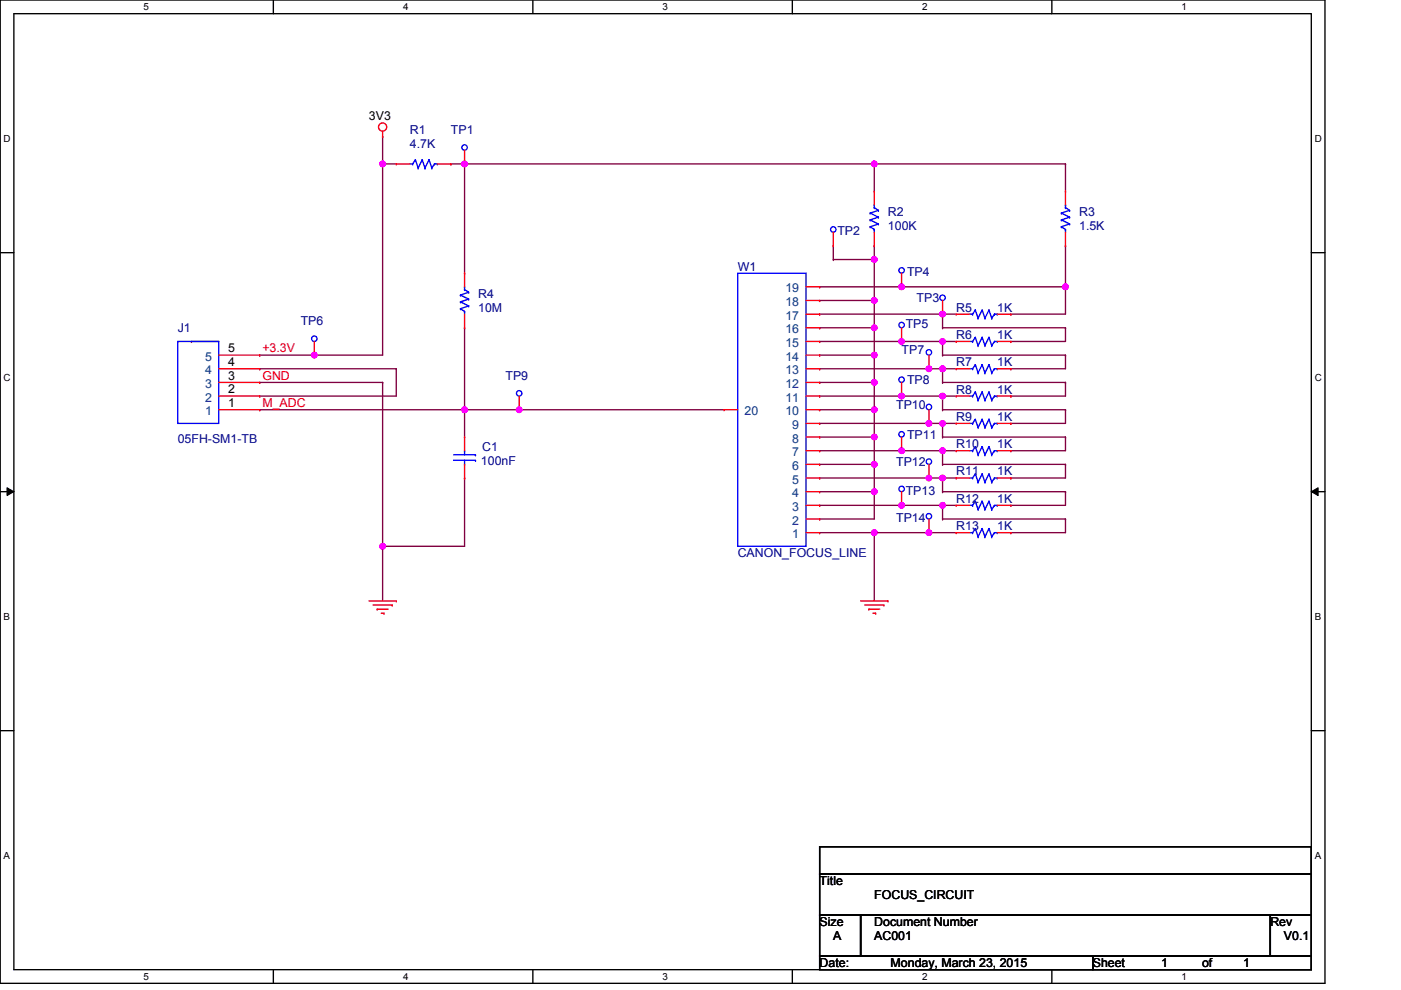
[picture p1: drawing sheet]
<svg xmlns="http://www.w3.org/2000/svg" width="297mm" height="210mm" viewBox="0 0 297 210" stroke-linecap="round" stroke-linejoin="round" font-family="sans-serif">
<path d="M0 0h280.9v208.5h-280.9zM2.9 2.9h275.1v202.7h-275.1z" fill="none" stroke="#000" stroke-width=".29"/>
<g fill="#fff">
<path d="M30.4 .3h1.2v2.3h-1.2z"/>
<path d="M30.4 205.9h1.2v2.3h-1.2z"/>
</g>
<path d="M58 0v2.9M58 205.6v2.9" fill="none" stroke="#000" stroke-width=".29"/>
<g fill="#fff">
<path d="M85.5 .3h1.1v2.3h-1.1z"/>
<path d="M85.5 205.9h1.1v2.3h-1.1z"/>
</g>
<path d="M113 0v2.9M113 205.6v2.9" fill="none" stroke="#000" stroke-width=".29"/>
<g fill="#fff">
<path d="M140.5 .3h1.1v2.3h-1.1z"/>
<path d="M140.5 205.9h1.1v2.3h-1.1z"/>
</g>
<path d="M168 0v2.9M168 205.6v2.9" fill="none" stroke="#000" stroke-width=".29"/>
<g fill="#fff">
<path d="M195.5 .3h1.2v2.3h-1.2z"/>
<path d="M195.5 205.9h1.2v2.3h-1.2z"/>
</g>
<path d="M223 0v2.9M223 205.6v2.9" fill="none" stroke="#000" stroke-width=".29"/>
<g fill="#fff">
<path d="M250.5 .3h1.2v2.3h-1.2z"/>
<path d="M250.5 205.9h1.2v2.3h-1.2z"/>
<path d="M.8 28.2h1.5v2.4h-1.5z"/>
<path d="M278.7 28.2h1.5v2.4h-1.5z"/>
<path d="M.8 78.9h1.5v2.3h-1.5z"/>
<path d="M278.7 78.9h1.5v2.3h-1.5z"/>
</g>
<path d="M0 53.6h2.9M278 53.6h2.9" fill="none" stroke="#000" stroke-width=".29"/>
<g fill="#fff">
<path d="M.8 129.6h1.4v2.3h-1.4z"/>
<path d="M278.7 129.6h1.4v2.3h-1.4z"/>
</g>
<path d="M0 104.2h2.9M278 104.2h2.9" fill="none" stroke="#000" stroke-width=".29"/>
<path d="M1.5 103.4l1.4 .8-1.4 .9zM278 104.2l1.5-.8v1.7z" fill="#000"/>
<path d="M1.5 103.4l1.4 .8-1.4 .9zM278 104.2l1.5-.8v1.7z" fill="none" stroke="#000" stroke-width=".21"/>
<g fill="#fff">
<path d="M.8 180.3h1.4v2.3h-1.4z"/>
<path d="M278.7 180.3h1.4v2.3h-1.4z"/>
</g>
<path d="M0 154.9h2.9M278 154.9h2.9" fill="none" stroke="#000" stroke-width=".29"/>
<path d="M84 78.2h.1M84 78.2v5.8M81.1 81.1h.1M81.1 81.1v34.7" fill="none" stroke="#800040" stroke-width=".29"/>
<circle cx="81.1" cy="115.8" r=".58" fill="#f0f"/>
<circle cx="81.1" cy="115.8" r=".58" fill="none" stroke="#f0f" stroke-width=".29"/>
<path d="M81.1 29h.1M81.1 34.8h.1M81.1 29v46.3M81.1 34.8h2.9M98.5 86.9h.1M98.5 86.9v5.8M98.5 86.9h11.6M81.1 115.8h.1M81.1 115.8v11.6M98.5 101.4h.1M98.5 101.4v14.4h-17.4" fill="none" stroke="#800040" stroke-width=".29"/>
<circle cx="81.1" cy="34.7" r=".58" fill="#f0f"/>
<circle cx="81.1" cy="34.7" r=".58" fill="none" stroke="#f0f" stroke-width=".29"/>
<path d="M95.6 34.8h.1M95.6 34.8h2.9M98.5 34.8h.1M98.5 34.8v23.1M98.5 69.5h.1M98.5 69.5v17.4M173.8 112.9h.1M173.8 112.9h11.6" fill="none" stroke="#800040" stroke-width=".29"/>
<circle cx="185.4" cy="112.9" r=".58" fill="#f0f"/>
<circle cx="185.4" cy="112.9" r=".58" fill="none" stroke="#f0f" stroke-width=".29"/>
<path d="M173.8 63.7h.1M173.8 63.7h11.6M185.4 63.7h.1M185.4 63.7v5.8M173.8 110h.1M173.8 110h11.6M185.4 112.9h.1M185.4 112.9v14.5" fill="none" stroke="#800040" stroke-width=".29"/>
<circle cx="185.4" cy="63.7" r=".58" fill="#f0f"/>
<circle cx="185.4" cy="63.7" r=".58" fill="none" stroke="#f0f" stroke-width=".29"/>
<path d="M173.8 104.2h.1M173.8 104.2h11.6M185.4 104.2h.1M185.4 104.2v5.8" fill="none" stroke="#800040" stroke-width=".29"/>
<circle cx="185.4" cy="104.2" r=".58" fill="#f0f"/>
<circle cx="185.4" cy="104.2" r=".58" fill="none" stroke="#f0f" stroke-width=".29"/>
<path d="M173.8 98.5h.1M173.8 98.5h11.6" fill="none" stroke="#800040" stroke-width=".29"/>
<circle cx="185.4" cy="98.5" r=".58" fill="#f0f"/>
<circle cx="185.4" cy="98.5" r=".58" fill="none" stroke="#f0f" stroke-width=".29"/>
<path d="M173.8 92.7h.1M173.8 92.7h11.6M185.4 98.5h.1M185.4 98.5v5.7" fill="none" stroke="#800040" stroke-width=".29"/>
<circle cx="185.4" cy="92.7" r=".58" fill="#f0f"/>
<circle cx="185.4" cy="92.7" r=".58" fill="none" stroke="#f0f" stroke-width=".29"/>
<path d="M173.8 86.9h.1M173.8 86.9h11.6M185.4 92.7h.1M185.4 92.7v5.8" fill="none" stroke="#800040" stroke-width=".29"/>
<circle cx="185.4" cy="86.9" r=".58" fill="#f0f"/>
<circle cx="185.4" cy="86.9" r=".58" fill="none" stroke="#f0f" stroke-width=".29"/>
<path d="M173.8 81.1h.1M173.8 81.1h11.6M185.4 86.9h.1M185.4 86.9v5.8" fill="none" stroke="#800040" stroke-width=".29"/>
<circle cx="185.4" cy="81.1" r=".58" fill="#f0f"/>
<circle cx="185.4" cy="81.1" r=".58" fill="none" stroke="#f0f" stroke-width=".29"/>
<path d="M173.8 75.3h.1M173.8 75.3h11.6M185.4 81.1h.1M185.4 81.1v5.8" fill="none" stroke="#800040" stroke-width=".29"/>
<circle cx="185.4" cy="75.3" r=".58" fill="#f0f"/>
<circle cx="185.4" cy="75.3" r=".58" fill="none" stroke="#f0f" stroke-width=".29"/>
<path d="M173.8 69.5h.1M173.8 69.5h11.6M185.4 75.3h.1M185.4 75.3v5.8" fill="none" stroke="#800040" stroke-width=".29"/>
<circle cx="185.4" cy="69.5" r=".58" fill="#f0f"/>
<circle cx="185.4" cy="69.5" r=".58" fill="none" stroke="#f0f" stroke-width=".29"/>
<path d="M185.4 52.1h.1M185.4 52.1v2.9M185.4 69.5h.1M185.4 69.5v5.8" fill="none" stroke="#800040" stroke-width=".29"/>
<circle cx="185.4" cy="55" r=".58" fill="#f0f"/>
<circle cx="185.4" cy="55" r=".58" fill="none" stroke="#f0f" stroke-width=".29"/>
<path d="M98.5 34.8h.1M98.5 34.8h86.9" fill="none" stroke="#800040" stroke-width=".29"/>
<circle cx="185.4" cy="34.7" r=".58" fill="#f0f"/>
<circle cx="185.4" cy="34.7" r=".58" fill="none" stroke="#f0f" stroke-width=".29"/>
<circle cx="98.5" cy="34.7" r=".58" fill="#f0f"/>
<circle cx="98.5" cy="34.7" r=".58" fill="none" stroke="#f0f" stroke-width=".29"/>
<path d="M185.4 34.8h.1M185.4 34.8v5.7M185.4 34.8h40.5M173.8 60.8h.1M173.8 66.6h.1M173.8 60.8h17.4M173.8 66.6h26" fill="none" stroke="#800040" stroke-width=".29"/>
<circle cx="199.8" cy="66.6" r=".58" fill="#f0f"/>
<circle cx="199.8" cy="66.6" r=".58" fill="none" stroke="#f0f" stroke-width=".29"/>
<path d="M173.8 72.4h.1M173.8 72.4h17.4M214.3 66.6h.1M214.3 66.6h11.6" fill="none" stroke="#800040" stroke-width=".29"/>
<circle cx="191.2" cy="72.4" r=".58" fill="#f0f"/>
<circle cx="191.2" cy="72.4" r=".58" fill="none" stroke="#f0f" stroke-width=".29"/>
<path d="M173.8 78.2h.1M173.8 78.2h23.1" fill="none" stroke="#800040" stroke-width=".29"/>
<circle cx="196.9" cy="78.2" r=".58" fill="#f0f"/>
<circle cx="196.9" cy="78.2" r=".58" fill="none" stroke="#f0f" stroke-width=".29"/>
<path d="M173.8 84h.1M173.8 84h17.4" fill="none" stroke="#800040" stroke-width=".29"/>
<circle cx="191.2" cy="84" r=".58" fill="#f0f"/>
<circle cx="191.2" cy="84" r=".58" fill="none" stroke="#f0f" stroke-width=".29"/>
<path d="M173.8 89.8h.1M173.8 89.8h23.1" fill="none" stroke="#800040" stroke-width=".29"/>
<circle cx="196.9" cy="89.8" r=".58" fill="#f0f"/>
<circle cx="196.9" cy="89.8" r=".58" fill="none" stroke="#f0f" stroke-width=".29"/>
<path d="M173.8 95.6h.1M173.8 95.6h17.4" fill="none" stroke="#800040" stroke-width=".29"/>
<circle cx="191.2" cy="95.6" r=".58" fill="#f0f"/>
<circle cx="191.2" cy="95.6" r=".58" fill="none" stroke="#f0f" stroke-width=".29"/>
<path d="M173.8 101.4h.1M173.8 101.4h23.1" fill="none" stroke="#800040" stroke-width=".29"/>
<circle cx="196.9" cy="101.3" r=".58" fill="#f0f"/>
<circle cx="196.9" cy="101.3" r=".58" fill="none" stroke="#f0f" stroke-width=".29"/>
<path d="M173.8 107.1h.1M173.8 107.1h17.4" fill="none" stroke="#800040" stroke-width=".29"/>
<circle cx="191.2" cy="107.1" r=".58" fill="#f0f"/>
<circle cx="191.2" cy="107.1" r=".58" fill="none" stroke="#f0f" stroke-width=".29"/>
<g fill="none" stroke="#800040" stroke-width=".29">
<path d="M214.3 78.2h.1M214.3 72.4h.1M214.3 78.2h11.6M214.3 72.4h11.6M214.3 95.6h.1M214.3 89.8h.1M214.3 84h.1M214.3 95.6h11.6M214.3 89.8h11.6M214.3 84h11.6M185.4 112.9h.1M185.4 112.9h11.5"/>
<path d="M214.3 107.1h.1M214.3 101.4h.1M214.3 112.9h.1M214.3 107.1h11.6M214.3 101.4h11.6M214.3 112.9h11.6"/>
</g>
<circle cx="196.9" cy="112.9" r=".58" fill="#f0f"/>
<circle cx="196.9" cy="112.9" r=".58" fill="none" stroke="#f0f" stroke-width=".29"/>
<path d="M176.7 55h.1M176.7 52.1h.1M176.7 55h8.7M176.7 52.1v2.9M185.4 55h.1M185.4 55v8.7M66.6 75.3h.1M66.6 75.3h14.5" fill="none" stroke="#800040" stroke-width=".29"/>
<circle cx="66.6" cy="75.3" r=".58" fill="#f0f"/>
<circle cx="66.6" cy="75.3" r=".58" fill="none" stroke="#f0f" stroke-width=".29"/>
<path d="M110.1 86.9h.1M110.1 86.9h43.4" fill="none" stroke="#800040" stroke-width=".29"/>
<circle cx="110.1" cy="86.9" r=".58" fill="#f0f"/>
<circle cx="110.1" cy="86.9" r=".58" fill="none" stroke="#f0f" stroke-width=".29"/>
<path d="M191.2 72.4h.1M191.2 72.4h8.6M199.8 66.6h.1M199.8 66.6h2.9" fill="none" stroke="#800040" stroke-width=".29"/>
<circle cx="199.8" cy="72.4" r=".58" fill="#f0f"/>
<circle cx="199.8" cy="72.4" r=".58" fill="none" stroke="#f0f" stroke-width=".29"/>
<path d="M196.9 78.2h.1M196.9 78.2h2.9M191.2 84h.1M191.2 95.6h.1M191.2 84h8.6M191.2 95.6h8.6M196.9 89.8h.1M196.9 89.8h2.9M191.2 107.1h.1M191.2 107.1h8.6M196.9 101.4h.1M196.9 101.4h2.9" fill="none" stroke="#800040" stroke-width=".29"/>
<circle cx="199.8" cy="107.1" r=".58" fill="#f0f"/>
<circle cx="199.8" cy="107.1" r=".58" fill="none" stroke="#f0f" stroke-width=".29"/>
<path d="M55.1 84h.1M55.1 86.9h.1M55.1 84h28.9M55.1 86.9h43.4M196.9 112.9h.1M196.9 112.9h5.8" fill="none" stroke="#800040" stroke-width=".29"/>
<circle cx="98.5" cy="86.9" r=".58" fill="#f0f"/>
<circle cx="98.5" cy="86.9" r=".58" fill="none" stroke="#f0f" stroke-width=".29"/>
<path d="M225.9 34.8h.1M225.9 34.8v5.7M40.6 72.4h.1M40.6 72.4h5.8M191.2 60.8h.1M191.2 60.8h34.7" fill="none" stroke="#800040" stroke-width=".29"/>
<circle cx="191.2" cy="60.8" r=".58" fill="#f0f"/>
<circle cx="191.2" cy="60.8" r=".58" fill="none" stroke="#f0f" stroke-width=".29"/>
<path d="M225.9 52.1h.1M225.9 52.1v8.7" fill="none" stroke="#800040" stroke-width=".29"/>
<circle cx="225.9" cy="60.8" r=".58" fill="#f0f"/>
<circle cx="225.9" cy="60.8" r=".58" fill="none" stroke="#f0f" stroke-width=".29"/>
<g fill="none" stroke="#800040" stroke-width=".29">
<path d="M199.8 66.6h.1M199.8 69.5h.1M199.8 72.4h.1M199.8 75.3h.1M199.8 78.2h.1M199.8 66.6v2.9M199.8 72.4v2.9M199.8 78.2v2.9M199.8 69.5h26.1M199.8 72.4h2.9M199.8 75.3h26.1M225.9 60.8h.1"/>
<path d="M225.9 69.5h.1M225.9 75.3h.1M225.9 60.8v5.8M225.9 69.5v2.9M225.9 75.3v2.9"/>
</g>
<circle cx="199.8" cy="78.2" r=".58" fill="#f0f"/>
<circle cx="199.8" cy="78.2" r=".58" fill="none" stroke="#f0f" stroke-width=".29"/>
<path d="M199.8 78.2h.1M199.8 78.2h2.9M199.8 81.1h.1M199.8 84h.1M199.8 81.1h26.1M199.8 84v2.9M199.8 84h2.9M225.9 81.1h.1M225.9 81.1v2.9" fill="none" stroke="#800040" stroke-width=".29"/>
<circle cx="199.8" cy="84" r=".58" fill="#f0f"/>
<circle cx="199.8" cy="84" r=".58" fill="none" stroke="#f0f" stroke-width=".29"/>
<path d="M199.8 86.9h.1M199.8 89.8h.1M199.8 86.9h26.1M199.8 89.8v2.9M199.8 89.8h2.9M225.9 86.9h.1M225.9 86.9v2.9" fill="none" stroke="#800040" stroke-width=".29"/>
<circle cx="199.8" cy="89.8" r=".58" fill="#f0f"/>
<circle cx="199.8" cy="89.8" r=".58" fill="none" stroke="#f0f" stroke-width=".29"/>
<path d="M199.8 92.7h.1M199.8 95.6h.1M199.8 92.7h26.1M199.8 95.6v2.9M225.9 92.7h.1M225.9 92.7v2.9" fill="none" stroke="#800040" stroke-width=".29"/>
<circle cx="199.8" cy="95.6" r=".58" fill="#f0f"/>
<circle cx="199.8" cy="95.6" r=".58" fill="none" stroke="#f0f" stroke-width=".29"/>
<path d="M199.8 95.6h.1M199.8 98.5h.1M199.8 95.6h2.9M199.8 98.5h26.1M225.9 98.5h.1M225.9 98.5v2.9M199.8 101.4h.1M199.8 101.4v2.8M199.8 101.4h2.9" fill="none" stroke="#800040" stroke-width=".29"/>
<circle cx="199.8" cy="101.3" r=".58" fill="#f0f"/>
<circle cx="199.8" cy="101.3" r=".58" fill="none" stroke="#f0f" stroke-width=".29"/>
<g fill="none" stroke="#800040" stroke-width=".29">
<path d="M55.1 78.2h.1M55.1 75.3h.1M55.1 78.2h28.9M55.1 75.3h11.5M55.1 81.1h.1M55.1 81.1h26M199.8 104.2h.1M199.8 107.1h.1M199.8 110h.1M199.8 104.2h26.1M199.8 107.1v2.9M199.8 107.1h2.9"/>
<path d="M199.8 110h26.1M225.9 104.2h.1M225.9 110h.1M225.9 104.2v2.9M225.9 110v2.9"/>
</g>
<g fill="none" stroke="#f00" stroke-width=".29">
<path d="M81.1 29h.1M81.1 27.8v1.2M84 34.8h.1M84 34.8h2.9M92.7 34.8h2.9M95.6 34.8h.1M98.5 34.8h.1M98.5 31.9v2.9M98.5 57.9h.1M98.5 57.9v2.9M176.7 52.1h.1M176.7 49.2v2.9"/>
<path d="M185.4 52.1h.1M185.4 40.5h.1M185.4 40.5v2.9M185.4 49.2v2.9M191.2 57.9v2.9M225.9 52.1h.1M225.9 40.5h.1M225.9 40.5v2.9M225.9 49.2v2.9M46.4 78.2h8.7M46.4 75.3h8.7M55.1 78.2h.1"/>
<path d="M55.1 75.3h.1M66.6 75.3h.1M66.6 72.4v2.9M98.5 69.5h.1M98.5 66.6v2.9M170.9 72.4h2.9M170.9 78.2h2.9M170.9 75.3h2.9M170.9 69.5h2.9M170.9 66.6h2.9M170.9 63.7h2.9M170.9 60.8h2.9"/>
<path d="M173.8 78.2h.1M173.8 75.3h.1M173.8 72.4h.1M173.8 69.5h.1M173.8 66.6h.1M173.8 63.7h.1M173.8 60.8h.1M191.2 72.4h.1M191.2 60.8h.1M191.2 69.5v2.9M196.9 78.2h.1M196.9 75.3v2.9"/>
<path d="M199.8 66.6h.1M199.8 63.7v2.9M202.7 72.4h.1M202.7 78.2h.1M202.7 66.6h.1M202.7 72.4h2.9M202.7 78.2h2.9M202.7 66.6h2.9M211.4 72.4h2.9M211.4 78.2h2.9M211.4 66.6h2.9M214.3 72.4h.1"/>
<path d="M214.3 78.2h.1M214.3 66.6h.1M46.4 84h8.7M46.4 86.9h8.7M46.4 81.1h8.7M55.1 86.9h.1M55.1 84h.1M55.1 81.1h.1M98.5 92.7h.1M98.5 92.7v2.9M98.5 98.5v2.9M110.1 86.9h.1"/>
<path d="M110.1 84v2.9M153.5 86.9h.1M153.5 86.9h2.9M170.9 84h2.9M170.9 95.6h2.9M170.9 98.5h2.9M170.9 92.7h2.9M170.9 89.8h2.9M170.9 86.9h2.9M170.9 81.1h2.9M173.8 98.5h.1M173.8 95.6h.1"/>
<path d="M173.8 92.7h.1M173.8 89.8h.1M173.8 86.9h.1M173.8 84h.1M173.8 81.1h.1M191.2 95.6h.1M191.2 84h.1M191.2 81.1v2.9M191.2 92.7v2.9M196.9 89.8h.1M196.9 86.9v2.9M196.9 98.5v2.9"/>
<path d="M202.7 84h.1M202.7 95.6h.1M202.7 89.8h.1M202.7 84h2.9M202.7 95.6h2.9M202.7 89.8h2.9M211.4 84h2.9M211.4 95.6h2.9M211.4 89.8h2.9M214.3 84h.1M214.3 95.6h.1M214.3 89.8h.1"/>
<path d="M98.5 101.4h.1M170.9 107.1h2.9M170.9 112.9h2.9M170.9 110h2.9M170.9 104.2h2.9M170.9 101.4h2.9M173.8 112.9h.1M173.8 110h.1M173.8 107.1h.1M173.8 104.2h.1M173.8 101.4h.1M191.2 107.1h.1"/>
<path d="M191.2 104.2v2.9M196.9 112.9h.1M196.9 101.4h.1M196.9 110v2.9M202.7 107.1h.1M202.7 112.9h.1M202.7 101.4h.1M202.7 107.1h2.9M202.7 112.9h2.9M202.7 101.4h2.9M211.4 107.1h2.9M211.4 112.9h2.9"/>
<path d="M211.4 101.4h2.9M214.3 107.1h.1M214.3 112.9h.1M214.3 101.4h.1M78.2 127.4h5.8M79.1 128.3h4M80 129.2h.1M80 129.2h2.3M80.8 130h.6M81.4 130h.1M83.1 128.3h.1M84 127.4h.1"/>
<path d="M182.5 127.4h5.8M183.3 128.3h4.1M184.2 129.2h.1M184.2 129.2h2.3M185.1 130h.6M185.7 130h.1M187.4 128.3h.1M188.3 127.4h.1"/>
<circle cx="81.1" cy="26.9" r=".87"/>
</g>
<path d="M173.8 179.5h104.2v5.8h-104.2zM173.8 185.3h104.2v8.7h-104.2zM173.8 194h8.7v8.7h-8.7zM182.5 194h86.8v8.7h-86.8zM269.3 194h8.7v8.7h-8.7zM173.8 202.7h57.9v2.9h-57.9zM231.7 202.7h46.3v2.9h-46.3z" fill="none" stroke="#000" stroke-width=".29"/>
<g fill="none" stroke="#00f" stroke-width=".29">
<path d="M86.9 34.8h.6M87.5 34.8h.1M88.1 33.9h.1M88.1 33.9l-.6 .9M88.1 33.9l.6 1.7M88.7 35.6h.1M89.5 33.9h.1M89.5 33.9l-.8 1.7M89.5 33.9l.6 1.7M90.1 35.6h.1M91 33.9h.1M91 33.9l-.9 1.7"/>
<path d="M91 33.9l.5 1.7M91.5 35.6h.1M92.1 34.8h.1M92.1 34.8h.6M92.1 34.8l-.6 .8M92.7 34.8h.1M156.4 57.9h14.5v57.9h-14.5zM184.5 48.1h.1M184.5 46.6h.1M184.5 45.2h.1M184.5 48.1l.9 .6M184.5 46.6l1.7 .9"/>
<path d="M184.5 45.2l1.7 .8M185.4 48.7h.1M185.4 44h.1M185.4 43.4h.1M185.4 43.4v.6M185.4 48.7v.5M185.4 44l.8 .6M186.2 47.5h.1M186.2 46h.1M186.2 44.6h.1M186.2 47.5l-1.7 .6M186.2 46l-1.7 .6"/>
<path d="M186.2 44.6l-1.7 .6M225 48.1h.1M225 46.6h.1M225 45.2h.1M225 48.1l.9 .6M225 46.6l1.8 .9M225 45.2l1.8 .8M225.9 48.7h.1M225.9 44h.1M225.9 43.4h.1M225.9 43.4v.6M225.9 48.7v.5"/>
<path d="M225.9 44l.9 .6M226.8 47.5h.1M226.8 46h.1M226.8 44.6h.1M226.8 47.5l-1.8 .6M226.8 46l-1.8 .6M226.8 44.6l-1.8 .6M37.7 72.4h8.7v17.4h-8.7zM97.6 65.4h.1M97.6 64h.1M97.6 62.6h.1M97.6 65.4l.9 .6"/>
<path d="M97.6 64l1.8 .9M97.6 62.6l1.8 .8M98.5 66h.1M98.5 61.4h.1M98.5 60.8h.1M98.5 60.8v.6M98.5 66v.6M98.5 61.4l.9 .6M99.4 64.9h.1M99.4 63.4h.1M99.4 62h.1M99.4 64.9l-1.8 .5"/>
<path d="M99.4 63.4l-1.8 .6M99.4 62l-1.8 .6M205.6 72.4h.6M205.6 78.2h.6M205.6 66.6h.6M206.2 72.4h.1M206.2 78.2h.1M206.2 66.6h.1M206.8 71.5h.1M206.8 77.3h.1M206.8 65.7h.1M206.8 71.5l-.6 .9"/>
<path d="M206.8 71.5l.6 1.8M206.8 77.3l-.6 .9M206.8 77.3l.6 1.8M206.8 65.7l-.6 .9M206.8 65.7l.6 1.8M207.4 73.3h.1M207.4 79.1h.1M207.4 67.5h.1M208.2 71.5h.1M208.2 77.3h.1M208.2 65.7h.1M208.2 71.5l-.8 1.8"/>
<path d="M208.2 71.5l.6 1.8M208.2 77.3l-.8 1.8M208.2 77.3l.6 1.8M208.2 65.7l-.8 1.8M208.2 65.7l.6 1.8M208.8 73.3h.1M208.8 79.1h.1M208.8 67.5h.1M209.7 71.5h.1M209.7 77.3h.1M209.7 65.7h.1M209.7 71.5l-.9 1.8"/>
<path d="M209.7 71.5l.6 1.8M209.7 77.3l-.9 1.8M209.7 77.3l.6 1.8M209.7 65.7l-.9 1.8M209.7 65.7l.6 1.8M210.3 73.3h.1M210.3 79.1h.1M210.3 67.5h.1M210.8 72.4h.1M210.8 78.2h.1M210.8 66.6h.1M210.8 72.4h.6"/>
<path d="M210.8 72.4l-.5 .9M210.8 78.2h.6M210.8 78.2l-.5 .9M210.8 66.6h.6M210.8 66.6l-.5 .9M211.4 72.4h.1M211.4 78.2h.1M211.4 66.6h.1M96.2 96.4h4.6M96.2 97.6h4.6M98.5 98.5h.1M98.5 95.6h.1"/>
<path d="M98.5 95.6v.8M98.5 97.6v.9M100.8 96.4h.1M100.8 97.6h.1M205.6 84h.6M205.6 95.6h.6M205.6 89.8h.6M206.2 84h.1M206.2 95.6h.1M206.2 89.8h.1M206.8 83.1h.1M206.8 94.7h.1"/>
<path d="M206.8 88.9h.1M206.8 83.1l-.6 .9M206.8 83.1l.6 1.7M206.8 94.7l-.6 .9M206.8 94.7l.6 1.7M206.8 88.9l-.6 .9M206.8 88.9l.6 1.7M207.4 84.8h.1M207.4 96.4h.1M207.4 90.6h.1M208.2 83.1h.1M208.2 94.7h.1"/>
<path d="M208.2 88.9h.1M208.2 83.1l-.8 1.7M208.2 83.1l.6 1.7M208.2 94.7l-.8 1.7M208.2 94.7l.6 1.7M208.2 88.9l-.8 1.7M208.2 88.9l.6 1.7M208.8 84.8h.1M208.8 96.4h.1M208.8 90.6h.1M209.7 83.1h.1M209.7 94.7h.1"/>
<path d="M209.7 88.9h.1M209.7 83.1l-.9 1.7M209.7 83.1l.6 1.7M209.7 94.7l-.9 1.7M209.7 94.7l.6 1.7M209.7 88.9l-.9 1.7M209.7 88.9l.6 1.7M210.3 84.8h.1M210.3 96.4h.1M210.3 90.6h.1M210.8 84h.1M210.8 95.6h.1"/>
<path d="M210.8 89.8h.1M210.8 84h.6M210.8 84l-.5 .8M210.8 95.6h.6M210.8 95.6l-.5 .8M210.8 89.8h.6M210.8 89.8l-.5 .8M211.4 84h.1M211.4 95.6h.1M211.4 89.8h.1M205.6 107.1h.6M205.6 112.9h.6"/>
<path d="M205.6 101.4h.6M206.2 107.1h.1M206.2 112.9h.1M206.2 101.4h.1M206.8 106.3h.1M206.8 112.1h.1M206.8 100.5h.1M206.8 106.3l-.6 .8M206.8 106.3l.6 1.7M206.8 112.1l-.6 .8M206.8 112.1l.6 1.7M206.8 100.5l-.6 .9"/>
<path d="M206.8 100.5l.6 1.7M207.4 108h.1M207.4 113.8h.1M207.4 102.2h.1M208.2 106.3h.1M208.2 112.1h.1M208.2 100.5h.1M208.2 106.3l-.8 1.7M208.2 106.3l.6 1.7M208.2 112.1l-.8 1.7M208.2 112.1l.6 1.7M208.2 100.5l-.8 1.7"/>
<path d="M208.2 100.5l.6 1.7M208.8 108h.1M208.8 113.8h.1M208.8 102.2h.1M209.7 106.3h.1M209.7 112.1h.1M209.7 100.5h.1M209.7 106.3l-.9 1.7M209.7 106.3l.6 1.7M209.7 112.1l-.9 1.7M209.7 112.1l.6 1.7M209.7 100.5l-.9 1.7"/>
<path d="M209.7 100.5l.6 1.7M210.3 108h.1M210.3 113.8h.1M210.3 102.2h.1M210.8 107.1h.1M210.8 112.9h.1M210.8 101.4h.1M210.8 107.1h.6M210.8 107.1l-.5 .9M210.8 112.9h.6M210.8 112.9l-.5 .9M210.8 101.4h.6"/>
<path d="M210.8 101.4l-.5 .8M211.4 107.1h.1M211.4 112.9h.1M211.4 101.4h.1"/>
<circle cx="98.5" cy="31.3" r=".58"/>
<circle cx="176.7" cy="48.6" r=".58"/>
<circle cx="191.2" cy="57.3" r=".58"/>
<circle cx="66.6" cy="71.8" r=".58"/>
<circle cx="191.2" cy="68.9" r=".58"/>
<circle cx="196.9" cy="74.7" r=".58"/>
<circle cx="199.8" cy="63.1" r=".58"/>
<circle cx="110.1" cy="83.4" r=".58"/>
<circle cx="191.2" cy="80.5" r=".58"/>
<circle cx="191.2" cy="92.1" r=".58"/>
<circle cx="196.9" cy="97.9" r=".58"/>
<circle cx="196.9" cy="86.3" r=".58"/>
<circle cx="191.2" cy="103.7" r=".58"/>
<circle cx="196.9" cy="109.5" r=".58"/>
</g>
<circle cx="81.1" cy="115.8" r=".58" fill="#f0f"/>
<circle cx="81.1" cy="115.8" r=".58" fill="none" stroke="#f0f" stroke-width=".29"/>
<circle cx="81.1" cy="34.7" r=".58" fill="#f0f"/>
<circle cx="81.1" cy="34.7" r=".58" fill="none" stroke="#f0f" stroke-width=".29"/>
<circle cx="185.4" cy="112.9" r=".58" fill="#f0f"/>
<circle cx="185.4" cy="112.9" r=".58" fill="none" stroke="#f0f" stroke-width=".29"/>
<circle cx="185.4" cy="63.7" r=".58" fill="#f0f"/>
<circle cx="185.4" cy="63.7" r=".58" fill="none" stroke="#f0f" stroke-width=".29"/>
<circle cx="185.4" cy="104.2" r=".58" fill="#f0f"/>
<circle cx="185.4" cy="104.2" r=".58" fill="none" stroke="#f0f" stroke-width=".29"/>
<circle cx="185.4" cy="98.5" r=".58" fill="#f0f"/>
<circle cx="185.4" cy="98.5" r=".58" fill="none" stroke="#f0f" stroke-width=".29"/>
<circle cx="185.4" cy="92.7" r=".58" fill="#f0f"/>
<circle cx="185.4" cy="92.7" r=".58" fill="none" stroke="#f0f" stroke-width=".29"/>
<circle cx="185.4" cy="86.9" r=".58" fill="#f0f"/>
<circle cx="185.4" cy="86.9" r=".58" fill="none" stroke="#f0f" stroke-width=".29"/>
<circle cx="185.4" cy="81.1" r=".58" fill="#f0f"/>
<circle cx="185.4" cy="81.1" r=".58" fill="none" stroke="#f0f" stroke-width=".29"/>
<circle cx="185.4" cy="75.3" r=".58" fill="#f0f"/>
<circle cx="185.4" cy="75.3" r=".58" fill="none" stroke="#f0f" stroke-width=".29"/>
<circle cx="185.4" cy="69.5" r=".58" fill="#f0f"/>
<circle cx="185.4" cy="69.5" r=".58" fill="none" stroke="#f0f" stroke-width=".29"/>
<circle cx="185.4" cy="55" r=".58" fill="#f0f"/>
<circle cx="185.4" cy="55" r=".58" fill="none" stroke="#f0f" stroke-width=".29"/>
<circle cx="185.4" cy="34.7" r=".58" fill="#f0f"/>
<circle cx="185.4" cy="34.7" r=".58" fill="none" stroke="#f0f" stroke-width=".29"/>
<circle cx="98.5" cy="34.7" r=".58" fill="#f0f"/>
<circle cx="98.5" cy="34.7" r=".58" fill="none" stroke="#f0f" stroke-width=".29"/>
<circle cx="199.8" cy="66.6" r=".58" fill="#f0f"/>
<circle cx="199.8" cy="66.6" r=".58" fill="none" stroke="#f0f" stroke-width=".29"/>
<circle cx="191.2" cy="72.4" r=".58" fill="#f0f"/>
<circle cx="191.2" cy="72.4" r=".58" fill="none" stroke="#f0f" stroke-width=".29"/>
<circle cx="196.9" cy="78.2" r=".58" fill="#f0f"/>
<circle cx="196.9" cy="78.2" r=".58" fill="none" stroke="#f0f" stroke-width=".29"/>
<circle cx="191.2" cy="84" r=".58" fill="#f0f"/>
<circle cx="191.2" cy="84" r=".58" fill="none" stroke="#f0f" stroke-width=".29"/>
<circle cx="196.9" cy="89.8" r=".58" fill="#f0f"/>
<circle cx="196.9" cy="89.8" r=".58" fill="none" stroke="#f0f" stroke-width=".29"/>
<circle cx="191.2" cy="95.6" r=".58" fill="#f0f"/>
<circle cx="191.2" cy="95.6" r=".58" fill="none" stroke="#f0f" stroke-width=".29"/>
<circle cx="196.9" cy="101.3" r=".58" fill="#f0f"/>
<circle cx="196.9" cy="101.3" r=".58" fill="none" stroke="#f0f" stroke-width=".29"/>
<circle cx="191.2" cy="107.1" r=".58" fill="#f0f"/>
<circle cx="191.2" cy="107.1" r=".58" fill="none" stroke="#f0f" stroke-width=".29"/>
<circle cx="196.9" cy="112.9" r=".58" fill="#f0f"/>
<circle cx="196.9" cy="112.9" r=".58" fill="none" stroke="#f0f" stroke-width=".29"/>
<circle cx="66.6" cy="75.3" r=".58" fill="#f0f"/>
<circle cx="66.6" cy="75.3" r=".58" fill="none" stroke="#f0f" stroke-width=".29"/>
<circle cx="110.1" cy="86.9" r=".58" fill="#f0f"/>
<circle cx="110.1" cy="86.9" r=".58" fill="none" stroke="#f0f" stroke-width=".29"/>
<circle cx="199.8" cy="72.4" r=".58" fill="#f0f"/>
<circle cx="199.8" cy="72.4" r=".58" fill="none" stroke="#f0f" stroke-width=".29"/>
<circle cx="199.8" cy="107.1" r=".58" fill="#f0f"/>
<circle cx="199.8" cy="107.1" r=".58" fill="none" stroke="#f0f" stroke-width=".29"/>
<circle cx="98.5" cy="86.9" r=".58" fill="#f0f"/>
<circle cx="98.5" cy="86.9" r=".58" fill="none" stroke="#f0f" stroke-width=".29"/>
<circle cx="191.2" cy="60.8" r=".58" fill="#f0f"/>
<circle cx="191.2" cy="60.8" r=".58" fill="none" stroke="#f0f" stroke-width=".29"/>
<circle cx="225.9" cy="60.8" r=".58" fill="#f0f"/>
<circle cx="225.9" cy="60.8" r=".58" fill="none" stroke="#f0f" stroke-width=".29"/>
<circle cx="199.8" cy="78.2" r=".58" fill="#f0f"/>
<circle cx="199.8" cy="78.2" r=".58" fill="none" stroke="#f0f" stroke-width=".29"/>
<circle cx="199.8" cy="84" r=".58" fill="#f0f"/>
<circle cx="199.8" cy="84" r=".58" fill="none" stroke="#f0f" stroke-width=".29"/>
<circle cx="199.8" cy="89.8" r=".58" fill="#f0f"/>
<circle cx="199.8" cy="89.8" r=".58" fill="none" stroke="#f0f" stroke-width=".29"/>
<circle cx="199.8" cy="95.6" r=".58" fill="#f0f"/>
<circle cx="199.8" cy="95.6" r=".58" fill="none" stroke="#f0f" stroke-width=".29"/>
<circle cx="199.8" cy="101.3" r=".58" fill="#f0f"/>
<circle cx="199.8" cy="101.3" r=".58" fill="none" stroke="#f0f" stroke-width=".29"/>
<g font-size="2.6">
<text x="78.2" y="25.5">3V3</text>
<text x="48.4" y="77.6">4</text>
<text x="48.4" y="74.7">5</text>
<text x="48.4" y="83.4">2</text>
<text x="48.4" y="80.5">3</text>
<text x="48.4" y="86.3">1</text>
<text x="173.8" y="187.7">Title</text>
<text x="185.4" y="190.6">FOCUS_CIRCUIT</text>
<text x="173.8" y="196.4">Size</text>
<text x="185.4" y="196.4">Document Number</text>
<text x="269.3" y="196.4">Rev</text>
<text x="176.7" y="199.3">A</text>
<text x="185.4" y="199.3">AC001</text>
<text x="272.2" y="199.3">V0.1</text>
<text x="173.8" y="205.1">Date:</text>
<text x="188.8" y="205.1">Monday, March 23, 2015</text>
<text x="231.7" y="205.1">Sheet</text>
<text x="246.2" y="205.1">1</text>
<text x="254.9" y="205.1">of</text>
<text x="263.5" y="205.1">1</text>
</g>
<g font-size="2.6" fill="#000080">
<text x="86.9" y="28.4">R1</text>
<text x="95.6" y="28.4">TP1</text>
<text x="86.9" y="31.3">4.7K</text>
<text x="188.3" y="45.8">R2</text>
<text x="228.8" y="45.8">R3</text>
<text x="177.5" y="49.8">TP2</text>
<text x="188.3" y="48.7">100K</text>
<text x="228.8" y="48.7">1.5K</text>
<text x="156.4" y="57.4">W1</text>
<text x="192.3" y="58.5">TP4</text>
<text x="101.4" y="63.2">R4</text>
<text x="194.3" y="64">TP3</text>
<text x="37.7" y="70.4">J1</text>
<text x="63.7" y="69">TP6</text>
<text x="101.4" y="66.1">10M</text>
<text x="192" y="69.5">TP5</text>
<text x="202.7" y="71.9">R6</text>
<text x="202.7" y="66.1">R5</text>
<text x="211.4" y="71.9">1K</text>
<text x="211.4" y="66.1">1K</text>
<text x="191.2" y="75">TP7</text>
<text x="202.7" y="77.6">R7</text>
<text x="211.4" y="77.6">1K</text>
<text x="107.2" y="80.5">TP9</text>
<text x="192.3" y="81.4">TP8</text>
<text x="202.7" y="83.4">R8</text>
<text x="211.4" y="83.4">1K</text>
<text x="190" y="86.6">TP10</text>
<text x="202.7" y="89.2">R9</text>
<text x="211.4" y="89.2">1K</text>
<text x="37.7" y="93.9">05FH-SM1-TB</text>
<text x="102.3" y="95.6">C1</text>
<text x="192.3" y="93">TP11</text>
<text x="202.7" y="95">R10</text>
<text x="211.4" y="95">1K</text>
<text x="102" y="98.5">100nF</text>
<text x="190" y="98.8">TP12</text>
<text x="202.7" y="100.8">R11</text>
<text x="211.4" y="100.8">1K</text>
<text x="192" y="104.9">TP13</text>
<text x="202.7" y="106.6">R12</text>
<text x="211.4" y="106.6">1K</text>
<text x="190" y="110.7">TP14</text>
<text x="202.7" y="112.4">R13</text>
<text x="211.4" y="112.4">1K</text>
<text x="156.4" y="118.2">CANON_FOCUS_LINE</text>
</g>
<g font-size="2.6" fill="#004080">
<text x="166.5" y="64.9">18</text>
<text x="166.5" y="62">19</text>
<text x="166.5" y="70.7">16</text>
<text x="166.5" y="67.8">17</text>
<text x="43.5" y="76.5">5</text>
<text x="166.5" y="76.5">14</text>
<text x="166.5" y="73.6">15</text>
<text x="43.5" y="82.3">3</text>
<text x="43.5" y="79.4">4</text>
<text x="166.5" y="82.3">12</text>
<text x="166.5" y="79.4">13</text>
<text x="43.5" y="88.1">1</text>
<text x="43.5" y="85.2">2</text>
<text x="157.9" y="88.1">20</text>
<text x="166.5" y="88.1">10</text>
<text x="166.5" y="85.2">11</text>
<text x="168" y="93.8">8</text>
<text x="168" y="91">9</text>
<text x="168" y="99.6">6</text>
<text x="168" y="96.7">7</text>
<text x="168" y="105.4">4</text>
<text x="168" y="102.5">5</text>
<text x="168" y="111.2">2</text>
<text x="168" y="108.3">3</text>
<text x="168" y="114.1">1</text>
</g>
<g font-size="2.6" fill="#f00">
<text x="55.6" y="74.7">+3.3V</text>
<text x="55.6" y="80.5">GND</text>
<text x="55.6" y="86.3">M_ADC</text>
</g>
<g font-size="2.1">
<text x="30.4" y="2.2">5</text>
<text x="85.5" y="2.2">4</text>
<text x="140.5" y="2.2">3</text>
<text x="195.5" y="2.2">2</text>
<text x="250.5" y="2.2">1</text>
<text x=".8" y="30.1">D</text>
<text x="278.7" y="30.1">D</text>
<text x=".8" y="80.8">C</text>
<text x="278.7" y="80.8">C</text>
<text x=".8" y="131.5">B</text>
<text x="278.7" y="131.5">B</text>
<text x=".8" y="182.1">A</text>
<text x="278.7" y="182.1">A</text>
<text x="30.4" y="207.8">5</text>
<text x="85.5" y="207.8">4</text>
<text x="140.5" y="207.8">3</text>
<text x="195.5" y="207.8">2</text>
<text x="250.5" y="207.8">1</text>
</g>
</svg>
